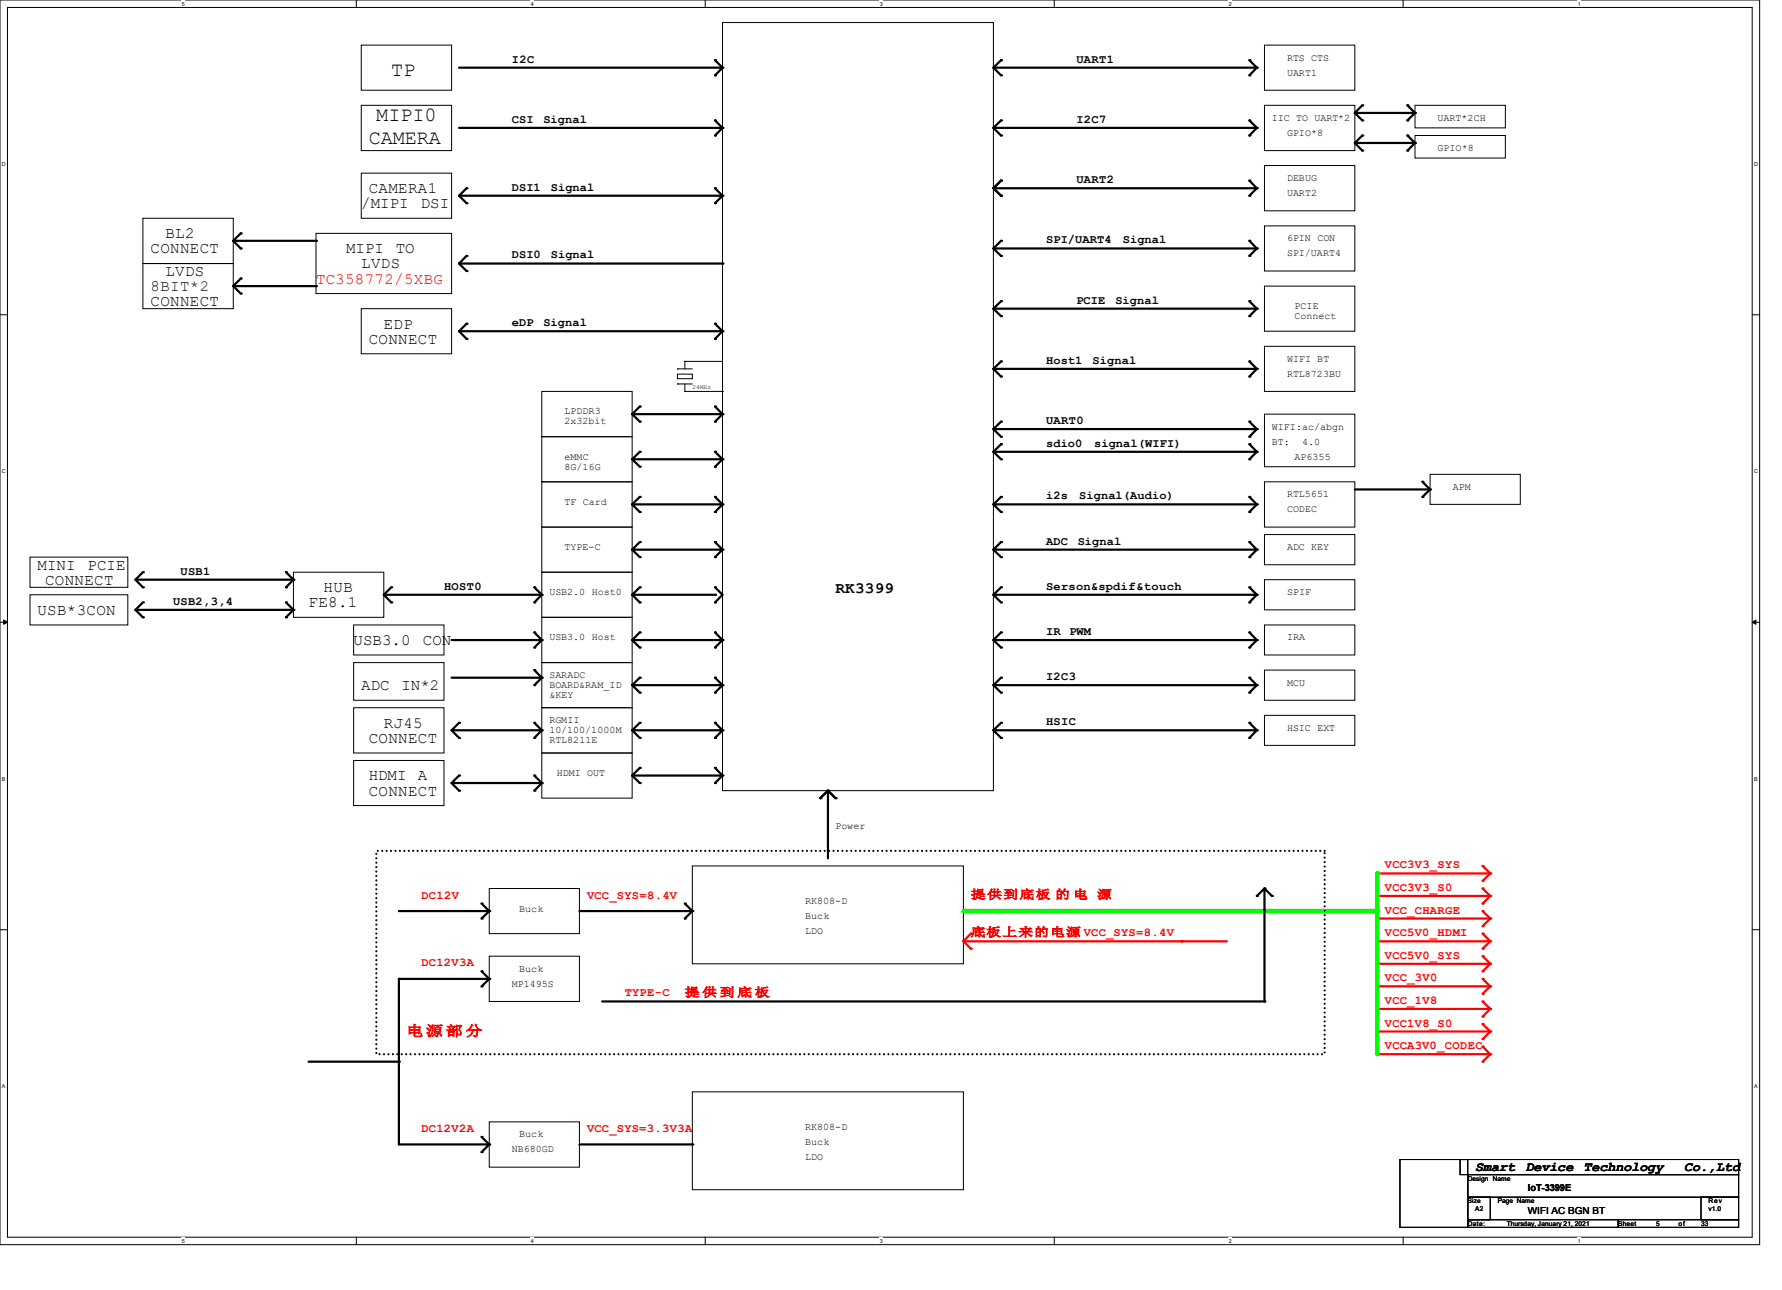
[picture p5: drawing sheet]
<svg xmlns="http://www.w3.org/2000/svg" width="445mm" height="322mm" viewBox="0 0 445 322" stroke-linecap="round" stroke-linejoin="round" font-family="sans-serif">
<path d="M0 0h439.4v310.7h-439.4zM1.9 1.9h435.7v306.9h-435.7z" fill="none" stroke="#000" stroke-width=".25"/>
<g fill="#fff">
<path d="M45.4 .2h.8v1.5h-.8z"/>
<path d="M45.4 309h.8v1.5h-.8z"/>
</g>
<path d="M89 0v1.9M89 308.8v1.9" fill="none" stroke="#000" stroke-width=".25"/>
<g fill="#fff">
<path d="M132.5 .2h.8v1.5h-.8z"/>
<path d="M132.5 309h.8v1.5h-.8z"/>
</g>
<path d="M176.1 0v1.9M176.1 308.8v1.9" fill="none" stroke="#000" stroke-width=".25"/>
<g fill="#fff">
<path d="M219.7 .2h.7v1.5h-.7z"/>
<path d="M219.7 309h.7v1.5h-.7z"/>
</g>
<path d="M263.3 0v1.9M263.3 308.8v1.9" fill="none" stroke="#000" stroke-width=".25"/>
<g fill="#fff">
<path d="M306.8 .2h.8v1.5h-.8z"/>
<path d="M306.8 309h.8v1.5h-.8z"/>
</g>
<path d="M350.4 0v1.9M350.4 308.8v1.9" fill="none" stroke="#000" stroke-width=".25"/>
<g fill="#fff">
<path d="M394 .2h.7v1.5h-.7z"/>
<path d="M394 309h.7v1.5h-.7z"/>
<path d="M.5 40.2h.9v1.5h-.9z"/>
<path d="M438 40.2h1v1.5h-1z"/>
<path d="M.5 116.9h.9v1.5h-.9z"/>
<path d="M438 116.9h1v1.5h-1z"/>
</g>
<path d="M0 78.6h1.9M437.6 78.6h1.8" fill="none" stroke="#000" stroke-width=".25"/>
<g fill="#fff">
<path d="M.5 193.7h.9v1.5h-.9z"/>
<path d="M438 193.7h.9v1.5h-.9z"/>
</g>
<path d="M0 155.3h1.9M437.6 155.3h1.8" fill="none" stroke="#000" stroke-width=".25"/>
<path d="M.9 154.8l1 .5-1 .5zM437.6 155.3l.9-.5v1z" fill="#000" stroke="#000" stroke-width=".25"/>
<g fill="#fff">
<path d="M.5 270.4h.9v1.5h-.9z"/>
<path d="M438 270.4h.9v1.5h-.9z"/>
</g>
<g fill="none" stroke="#000" stroke-width=".25">
<path d="M180.4 5.6h67.7v191.8h-67.7zM135.3 97.7h22.6v11.3h-22.6zM169.2 93.4h3.7v1.1h-3.7zM169.2 92.1h.1M169.2 95.8h.1M169.2 92.1h3.7M169.2 95.8h3.7M171 90.2h.1M171 97.7h.1M171 90.2v1.9M171 95.8v1.9M171 90.2h9.4"/>
<path d="M171 97.7h9.4M180.4 97.7h.1M135.3 109h22.6v11.3h-22.6zM135.3 120.3h22.6v11.3h-22.6zM135.3 131.6h22.6v11.2h-22.6zM135.3 142.8h22.6v11.3h-22.6zM135.3 154.1h22.6v11.3h-22.6zM135.3 165.4h22.6v11.3h-22.6zM135.3 176.7h22.6v11.3h-22.6zM135.3 188h22.6v11.2h-22.6zM172.9 216.2h67.7v24.4h-67.7zM0 232.1h1.9"/>
<path d="M437.6 232.1h1.8"/>
</g>
<g fill="none" stroke="#000" stroke-width=".55">
<path d="M250 45.1l-1.9 1.9 1.9 1.9M248.1 77h65.8M248.1 77l1.9 1.9M250 75.2l-1.9 1.8M312 75.2l1.9 1.8M313.9 77l-1.9 1.9M157.9 103.4h22.5M157.9 103.4l1.9 1.8M157.9 114.6h22.5M157.9 114.6l1.9 1.9M159.8 101.5l-1.9 1.9M159.8 112.8l-1.9 1.8"/>
<path d="M178.6 101.5l1.8 1.9M178.6 112.8l1.8 1.8M180.4 103.4l-1.8 1.8M180.4 114.6l-1.8 1.9M157.9 125.9h22.5M157.9 125.9l1.9 1.9M157.9 137.2h22.5M157.9 137.2l1.9 1.9M159.8 135.3l-1.9 1.9M159.8 124l-1.9 1.9M178.6 124l1.8 1.9M178.6 135.3l1.8 1.9"/>
<path d="M180.4 125.9l-1.8 1.9M180.4 137.2l-1.8 1.9M248.1 125.9h65.8M248.1 137.2h65.8M248.1 125.9l1.9 1.9M248.1 137.2l1.9 1.9M250 124l-1.9 1.9M250 135.3l-1.9 1.9M312 124l1.9 1.9M312 135.3l1.9 1.9M313.9 125.9l-1.9 1.9M313.9 137.2l-1.9 1.9"/>
<path d="M157.9 148.5h20.7M157.9 148.5l1.9 1.9M157.9 159.8h22.5M157.9 159.8l1.9 1.8M159.8 157.9l-1.9 1.9M159.8 146.6l-1.9 1.9M178.6 146.6l1.8 1.9-1.8 1.9M178.6 157.9l1.8 1.9M180.4 159.8l-1.8 1.8M248.1 148.5h65.8M248.1 148.5l1.9 1.9M250 146.6l-1.9 1.9"/>
<path d="M312 146.6l1.9 1.9M313.9 148.5l-1.9 1.9M157.9 171h22.5M157.9 171l1.9 1.9M159.8 169.2l-1.9 1.8M178.6 169.2l1.8 1.8M180.4 171l-1.8 1.9M248.1 171h65.8M248.1 171l1.9 1.9M250 169.2l-1.9 1.8M312 169.2l1.9 1.8M313.9 171l-1.9 1.9"/>
<path d="M157.9 182.3h22.5M157.9 182.3l1.9 1.9M157.9 193.6h22.5M157.9 193.6l1.9 1.9M159.8 191.7l-1.9 1.9M159.8 180.4l-1.9 1.9M178.6 180.4l1.8 1.9M178.6 191.7l1.8 1.9M180.4 182.3l-1.8 1.9M180.4 193.6l-1.8 1.9"/>
</g>
<g fill="#000">
<circle cx="250" cy="48.9" r=".28"/>
<circle cx="250" cy="45.1" r=".28"/>
<circle cx="250" cy="75.2" r=".28"/>
<circle cx="250" cy="78.9" r=".28"/>
<circle cx="312" cy="78.9" r=".28"/>
<circle cx="312" cy="75.2" r=".28"/>
<circle cx="313.9" cy="77" r=".28"/>
<circle cx="159.8" cy="101.5" r=".28"/>
<circle cx="159.8" cy="116.5" r=".28"/>
<circle cx="159.8" cy="105.2" r=".28"/>
<circle cx="159.8" cy="112.8" r=".28"/>
<circle cx="178.6" cy="116.5" r=".28"/>
<circle cx="178.6" cy="105.2" r=".28"/>
<circle cx="178.6" cy="101.5" r=".28"/>
<circle cx="178.6" cy="112.8" r=".28"/>
<circle cx="180.4" cy="103.4" r=".28"/>
<circle cx="180.4" cy="114.6" r=".28"/>
<circle cx="159.8" cy="124" r=".28"/>
<circle cx="159.8" cy="135.3" r=".28"/>
<circle cx="159.8" cy="139.1" r=".28"/>
<circle cx="159.8" cy="127.8" r=".28"/>
<circle cx="178.6" cy="124" r=".28"/>
<circle cx="178.6" cy="127.8" r=".28"/>
<circle cx="178.6" cy="135.3" r=".28"/>
<circle cx="178.6" cy="139.1" r=".28"/>
<circle cx="180.4" cy="137.2" r=".28"/>
<circle cx="180.4" cy="125.9" r=".28"/>
<circle cx="250" cy="139.1" r=".28"/>
<circle cx="250" cy="127.8" r=".28"/>
<circle cx="250" cy="124" r=".28"/>
<circle cx="250" cy="135.3" r=".28"/>
<circle cx="312" cy="127.8" r=".28"/>
<circle cx="312" cy="124" r=".28"/>
<circle cx="312" cy="139.1" r=".28"/>
<circle cx="312" cy="135.3" r=".28"/>
<circle cx="313.9" cy="125.9" r=".28"/>
<circle cx="313.9" cy="137.2" r=".28"/>
<circle cx="159.8" cy="146.6" r=".28"/>
<circle cx="159.8" cy="150.4" r=".28"/>
<circle cx="159.8" cy="157.9" r=".28"/>
<circle cx="178.6" cy="157.9" r=".28"/>
<circle cx="178.6" cy="148.5" r=".28"/>
<circle cx="178.6" cy="150.4" r=".28"/>
<circle cx="178.6" cy="146.6" r=".28"/>
<circle cx="180.4" cy="159.8" r=".28"/>
<circle cx="250" cy="146.6" r=".28"/>
<circle cx="250" cy="150.4" r=".28"/>
<circle cx="312" cy="146.6" r=".28"/>
<circle cx="312" cy="150.4" r=".28"/>
<circle cx="313.9" cy="148.5" r=".28"/>
<circle cx="159.8" cy="169.2" r=".28"/>
<circle cx="159.8" cy="161.6" r=".28"/>
<circle cx="159.8" cy="172.9" r=".28"/>
<circle cx="178.6" cy="169.2" r=".28"/>
<circle cx="178.6" cy="172.9" r=".28"/>
<circle cx="178.6" cy="161.6" r=".28"/>
<circle cx="180.4" cy="171" r=".28"/>
<circle cx="250" cy="169.2" r=".28"/>
<circle cx="250" cy="172.9" r=".28"/>
<circle cx="312" cy="172.9" r=".28"/>
<circle cx="312" cy="169.2" r=".28"/>
<circle cx="313.9" cy="171" r=".28"/>
<circle cx="159.8" cy="195.5" r=".28"/>
<circle cx="159.8" cy="191.7" r=".28"/>
<circle cx="159.8" cy="180.4" r=".28"/>
<circle cx="159.8" cy="184.2" r=".28"/>
<circle cx="178.6" cy="195.5" r=".28"/>
<circle cx="178.6" cy="191.7" r=".28"/>
<circle cx="178.6" cy="184.2" r=".28"/>
<circle cx="178.6" cy="180.4" r=".28"/>
<circle cx="180.4" cy="193.6" r=".28"/>
<circle cx="180.4" cy="182.3" r=".28"/>
</g>
<path d="M240.6 234.9h54.5" fill="none" stroke="#f00" stroke-width=".55"/>
<circle cx="240.6" cy="234.9" r=".28" fill="#f00"/>
<path d="M242.4 233l-1.8 1.9" fill="none" stroke="#f00" stroke-width=".55"/>
<circle cx="242.4" cy="233" r=".28" fill="#f00"/>
<path d="M240.6 234.9l1.8 1.9" fill="none" stroke="#f00" stroke-width=".55"/>
<circle cx="242.4" cy="236.8" r=".28" fill="#f00"/>
<path d="M344 218h28.2" fill="none" stroke="#f00" stroke-width=".55"/>
<circle cx="372.2" cy="218" r=".28" fill="#f00"/>
<path d="M372.2 218l-2 1.9" fill="none" stroke="#f00" stroke-width=".55"/>
<circle cx="370.2" cy="219.9" r=".28" fill="#f00"/>
<path d="M370.2 216.2l2 1.8" fill="none" stroke="#f00" stroke-width=".55"/>
<circle cx="370.2" cy="216.2" r=".28" fill="#f00"/>
<path d="M344 223.6h28.2" fill="none" stroke="#f00" stroke-width=".55"/>
<circle cx="372.2" cy="223.6" r=".28" fill="#f00"/>
<path d="M372.2 223.6l-2 2" fill="none" stroke="#f00" stroke-width=".55"/>
<circle cx="370.2" cy="225.6" r=".28" fill="#f00"/>
<path d="M370.2 221.8l2 1.8" fill="none" stroke="#f00" stroke-width=".55"/>
<circle cx="370.2" cy="221.8" r=".28" fill="#f00"/>
<path d="M344 229.3h28.2" fill="none" stroke="#f00" stroke-width=".55"/>
<circle cx="372.2" cy="229.3" r=".28" fill="#f00"/>
<path d="M372.2 229.3l-2 1.9" fill="none" stroke="#f00" stroke-width=".55"/>
<circle cx="370.2" cy="231.2" r=".28" fill="#f00"/>
<path d="M370.2 227.4l2 1.9" fill="none" stroke="#f00" stroke-width=".55"/>
<circle cx="370.2" cy="227.4" r=".28" fill="#f00"/>
<path d="M344 234.9h28.2" fill="none" stroke="#f00" stroke-width=".55"/>
<circle cx="372.2" cy="234.9" r=".28" fill="#f00"/>
<path d="M372.2 234.9l-2 1.9" fill="none" stroke="#f00" stroke-width=".55"/>
<circle cx="370.2" cy="236.8" r=".28" fill="#f00"/>
<path d="M370.2 233l2 1.9" fill="none" stroke="#f00" stroke-width=".55"/>
<circle cx="370.2" cy="233" r=".28" fill="#f00"/>
<path d="M344 240.6h28.2" fill="none" stroke="#f00" stroke-width=".55"/>
<circle cx="372.2" cy="240.6" r=".28" fill="#f00"/>
<path d="M372.2 240.6l-2 1.8" fill="none" stroke="#f00" stroke-width=".55"/>
<circle cx="370.2" cy="242.4" r=".28" fill="#f00"/>
<path d="M370.2 238.7l2 1.9" fill="none" stroke="#f00" stroke-width=".55"/>
<circle cx="370.2" cy="238.7" r=".28" fill="#f00"/>
<path d="M344 246.2h28.2" fill="none" stroke="#f00" stroke-width=".55"/>
<circle cx="372.2" cy="246.2" r=".28" fill="#f00"/>
<path d="M372.2 246.2l-2 1.9" fill="none" stroke="#f00" stroke-width=".55"/>
<circle cx="370.2" cy="248.1" r=".28" fill="#f00"/>
<path d="M370.2 244.3l2 1.9" fill="none" stroke="#f00" stroke-width=".55"/>
<circle cx="370.2" cy="244.3" r=".28" fill="#f00"/>
<path d="M344 251.8h28.2" fill="none" stroke="#f00" stroke-width=".55"/>
<circle cx="372.2" cy="251.8" r=".28" fill="#f00"/>
<path d="M372.2 251.8l-2 1.9" fill="none" stroke="#f00" stroke-width=".55"/>
<circle cx="370.2" cy="253.7" r=".28" fill="#f00"/>
<path d="M370.2 250l2 1.8" fill="none" stroke="#f00" stroke-width=".55"/>
<circle cx="370.2" cy="250" r=".28" fill="#f00"/>
<path d="M344 257.5h28.2" fill="none" stroke="#f00" stroke-width=".55"/>
<circle cx="372.2" cy="257.5" r=".28" fill="#f00"/>
<path d="M372.2 257.5l-2 1.9" fill="none" stroke="#f00" stroke-width=".55"/>
<circle cx="370.2" cy="259.4" r=".28" fill="#f00"/>
<path d="M370.2 255.6l2 1.9" fill="none" stroke="#f00" stroke-width=".55"/>
<circle cx="370.2" cy="255.6" r=".28" fill="#f00"/>
<path d="M344 263.1h28.2" fill="none" stroke="#f00" stroke-width=".55"/>
<circle cx="372.2" cy="263.1" r=".28" fill="#f00"/>
<path d="M372.2 263.1l-2 1.9" fill="none" stroke="#f00" stroke-width=".55"/>
<circle cx="370.2" cy="265" r=".28" fill="#f00"/>
<path d="M370.2 261.2l2 1.9" fill="none" stroke="#f00" stroke-width=".55"/>
<circle cx="370.2" cy="261.2" r=".28" fill="#f00"/>
<path d="M206.8 197.4v16.8M206.8 197.4l1.8 1.8M206.8 197.4l-1.9 1.8" fill="none" stroke="#000" stroke-width=".55"/>
<g fill="#000">
<circle cx="204.9" cy="199.2" r=".28"/>
<circle cx="206.8" cy="197.4" r=".28"/>
<circle cx="208.6" cy="199.2" r=".28"/>
</g>
<path d="M240.6 227.4h103.4" fill="none" stroke="#0f0" stroke-width="1.1"/>
<circle cx="344" cy="227.4" r=".55" fill="#0f0"/>
<path d="M344 218v45.1" fill="none" stroke="#0f0" stroke-width="1.1"/>
<circle cx="344" cy="218" r=".55" fill="#0f0"/>
<path d="M99.6 227.4h22.6M120.3 225.6l1.9 1.8M122.2 227.4l-1.9 1.9" fill="none" stroke="#000" stroke-width=".55"/>
<g fill="#000">
<circle cx="120.3" cy="229.3" r=".28"/>
<circle cx="120.3" cy="225.6" r=".28"/>
<circle cx="122.2" cy="227.4" r=".28"/>
</g>
<path d="M295.1 234.9h11.3" fill="none" stroke="#f00" stroke-width=".55"/>
<circle cx="295.1" cy="234.9" r=".28" fill="#f00"/>
<g fill="none" stroke="#000" stroke-width=".55">
<path d="M114.6 16.9h65.8M178.6 15l1.8 1.9M180.4 16.9l-1.8 1.9M248.1 16.9h65.8M248.1 16.9l1.9 1.9M250 15l-1.9 1.9M312 15l1.9 1.9M313.9 16.9l-1.9 1.9M114.6 31.9h65.8M178.6 30.1l1.8 1.8M180.4 31.9l-1.8 1.9M248.1 31.9h65.8"/>
<path d="M248.1 31.9l1.9 1.9M250 30.1l-1.9 1.8M312 30.1l1.9 1.8M313.9 31.9l-1.9 1.9M338.3 28.2h15.1M338.3 28.2l1.9 1.9M338.3 35.7h15.1M338.3 35.7l1.9 1.9M340.2 26.3l-1.9 1.9M340.2 33.8l-1.9 1.9M351.5 26.3l1.9 1.9M351.5 33.8l1.9 1.9"/>
<path d="M353.4 28.2l-1.9 1.9M353.4 35.7l-1.9 1.9M60.1 58.3l-1.8 1.8M114.6 48.9h65.8M114.6 48.9l1.9 1.8M116.5 47l-1.9 1.9M178.6 47l1.8 1.9M180.4 48.9l-1.8 1.8M248.1 47h65.8M248.1 47l1.9 1.9M250 45.1l-1.9 1.9M312 45.1l1.9 1.9"/>
<path d="M313.9 47l-1.9 1.9M58.3 71.4h20.6M58.3 71.4l1.8 1.9M58.3 60.1h20.6M58.3 60.1l1.8 1.9M60.1 69.5l-1.8 1.9M114.6 65.8h65.8M114.6 65.8l1.9 1.8M116.5 63.9l-1.9 1.9M248.1 62h65.8M248.1 62l1.9 1.9M250 60.1l-1.9 1.9"/>
<path d="M312 60.1l1.9 1.9M313.9 62l-1.9 1.9M114.6 82.7h65.8M114.6 82.7l1.9 1.9M116.5 80.8l-1.9 1.9M178.6 80.8l1.8 1.9M180.4 82.7l-1.8 1.9M248.1 92.1h65.8M248.1 92.1l1.9 1.9M250 90.2l-1.9 1.9M312 90.2l1.9 1.9M313.9 92.1l-1.9 1.9"/>
<path d="M248.1 112.8h65.8M248.1 112.8l1.9 1.8M248.1 107.1h65.8M248.1 107.1l1.9 1.9M250 110.9l-1.9 1.9M250 105.2l-1.9 1.9M312 110.9l1.9 1.9M312 105.2l1.9 1.9M313.9 112.8l-1.9 1.8M313.9 107.1l-1.9 1.9M338.3 122.2h18.8M355.2 120.3l1.9 1.9"/>
<path d="M357.1 122.2l-1.9 1.8M33.8 144.7h39.5M33.8 144.7l1.9 1.9M33.8 152.2h39.5M33.8 152.2l1.9 1.9M35.7 142.8l-1.9 1.9M35.7 150.4l-1.9 1.8M71.4 142.8l1.9 1.9M71.4 150.4l1.9 1.8M73.3 144.7l-1.9 1.9M73.3 152.2l-1.9 1.9M95.8 148.5h39.5"/>
<path d="M95.8 148.5l1.9 1.9M97.7 146.6l-1.9 1.9M112.8 159.8h22.5M133.4 146.6l1.9 1.9M133.4 157.9l1.9 1.9M135.3 148.5l-1.9 1.9M135.3 159.8l-1.9 1.8M248.1 159.8h65.8M248.1 159.8l1.9 1.8M250 157.9l-1.9 1.9M312 157.9l1.9 1.9M313.9 159.8l-1.9 1.8"/>
<path d="M112.8 169.2h22.5M133.4 167.3l1.9 1.9M135.3 169.2l-1.9 1.8M112.8 182.3h22.5M112.8 182.3l1.8 1.9M112.8 195.5h22.5M112.8 195.5l1.8 1.9M114.6 180.4l-1.8 1.9M114.6 193.6l-1.8 1.9M133.4 180.4l1.9 1.9M133.4 193.6l1.9 1.9M135.3 182.3l-1.9 1.9"/>
<path d="M135.3 195.5l-1.9 1.9M204.9 199.2l1.9-1.8 1.8 1.8M248.1 182.3h65.8M248.1 182.3l1.9 1.9M250 180.4l-1.9 1.9M312 180.4l1.9 1.9M313.9 182.3l-1.9 1.9M144.7 227.4h28.2M171 225.6l1.9 1.8M172.9 227.4l-1.9 1.9M315.8 221.8v28.2h-165.4M315.8 221.8l1.8 1.8"/>
<path d="M315.8 221.8l-1.9 1.8M120.3 242.4l1.9 1.9M122.2 244.3h-22.6v41.4h22.6M122.2 244.3l-1.9 1.9M77 265h22.6M120.3 283.8l1.9 1.9M122.2 285.7l-1.9 1.9M144.7 285.7h28.2"/>
</g>
<g fill="#000">
<circle cx="178.6" cy="18.8" r=".28"/>
<circle cx="178.6" cy="15" r=".28"/>
<circle cx="180.4" cy="16.9" r=".28"/>
<circle cx="250" cy="18.8" r=".28"/>
<circle cx="250" cy="15" r=".28"/>
<circle cx="312" cy="18.8" r=".28"/>
<circle cx="312" cy="15" r=".28"/>
<circle cx="313.9" cy="16.9" r=".28"/>
<circle cx="178.6" cy="30.1" r=".28"/>
<circle cx="178.6" cy="33.8" r=".28"/>
<circle cx="180.4" cy="31.9" r=".28"/>
<circle cx="250" cy="33.8" r=".28"/>
<circle cx="250" cy="30.1" r=".28"/>
<circle cx="312" cy="33.8" r=".28"/>
<circle cx="312" cy="30.1" r=".28"/>
<circle cx="313.9" cy="31.9" r=".28"/>
<circle cx="340.2" cy="33.8" r=".28"/>
<circle cx="340.2" cy="37.6" r=".28"/>
<circle cx="340.2" cy="30.1" r=".28"/>
<circle cx="340.2" cy="26.3" r=".28"/>
<circle cx="351.5" cy="33.8" r=".28"/>
<circle cx="351.5" cy="26.3" r=".28"/>
<circle cx="351.5" cy="30.1" r=".28"/>
<circle cx="351.5" cy="37.6" r=".28"/>
<circle cx="353.4" cy="35.7" r=".28"/>
<circle cx="353.4" cy="28.2" r=".28"/>
<circle cx="60.1" cy="58.3" r=".28"/>
<circle cx="116.5" cy="50.7" r=".28"/>
<circle cx="116.5" cy="47" r=".28"/>
<circle cx="178.6" cy="50.7" r=".28"/>
<circle cx="178.6" cy="47" r=".28"/>
<circle cx="180.4" cy="48.9" r=".28"/>
<circle cx="250" cy="48.9" r=".28"/>
<circle cx="250" cy="45.1" r=".28"/>
<circle cx="312" cy="45.1" r=".28"/>
<circle cx="312" cy="48.9" r=".28"/>
<circle cx="313.9" cy="47" r=".28"/>
<circle cx="60.1" cy="62" r=".28"/>
<circle cx="60.1" cy="73.3" r=".28"/>
<circle cx="60.1" cy="69.5" r=".28"/>
<circle cx="78.9" cy="71.4" r=".28"/>
<circle cx="78.9" cy="60.1" r=".28"/>
<circle cx="116.5" cy="63.9" r=".28"/>
<circle cx="116.5" cy="67.6" r=".28"/>
<circle cx="180.4" cy="65.8" r=".28"/>
<circle cx="250" cy="60.1" r=".28"/>
<circle cx="250" cy="63.9" r=".28"/>
<circle cx="312" cy="60.1" r=".28"/>
<circle cx="312" cy="63.9" r=".28"/>
<circle cx="313.9" cy="62" r=".28"/>
<circle cx="116.5" cy="84.6" r=".28"/>
<circle cx="116.5" cy="80.8" r=".28"/>
<circle cx="178.6" cy="84.6" r=".28"/>
<circle cx="178.6" cy="80.8" r=".28"/>
<circle cx="180.4" cy="82.7" r=".28"/>
<circle cx="250" cy="94" r=".28"/>
<circle cx="250" cy="90.2" r=".28"/>
<circle cx="312" cy="90.2" r=".28"/>
<circle cx="312" cy="94" r=".28"/>
<circle cx="313.9" cy="92.1" r=".28"/>
<circle cx="250" cy="109" r=".28"/>
<circle cx="250" cy="110.9" r=".28"/>
<circle cx="250" cy="114.6" r=".28"/>
<circle cx="250" cy="105.2" r=".28"/>
<circle cx="312" cy="110.9" r=".28"/>
<circle cx="312" cy="109" r=".28"/>
<circle cx="312" cy="114.6" r=".28"/>
<circle cx="312" cy="105.2" r=".28"/>
<circle cx="313.9" cy="112.8" r=".28"/>
<circle cx="313.9" cy="107.1" r=".28"/>
<circle cx="355.2" cy="124" r=".28"/>
<circle cx="355.2" cy="120.3" r=".28"/>
<circle cx="357.1" cy="122.2" r=".28"/>
<circle cx="35.7" cy="150.4" r=".28"/>
<circle cx="35.7" cy="142.8" r=".28"/>
<circle cx="35.7" cy="154.1" r=".28"/>
<circle cx="35.7" cy="146.6" r=".28"/>
<circle cx="71.4" cy="154.1" r=".28"/>
<circle cx="71.4" cy="146.6" r=".28"/>
<circle cx="71.4" cy="150.4" r=".28"/>
<circle cx="71.4" cy="142.8" r=".28"/>
<circle cx="73.3" cy="152.2" r=".28"/>
<circle cx="73.3" cy="144.7" r=".28"/>
<circle cx="97.7" cy="146.6" r=".28"/>
<circle cx="97.7" cy="150.4" r=".28"/>
<circle cx="133.4" cy="146.6" r=".28"/>
<circle cx="133.4" cy="150.4" r=".28"/>
<circle cx="133.4" cy="157.9" r=".28"/>
<circle cx="135.3" cy="148.5" r=".28"/>
<circle cx="135.3" cy="159.8" r=".28"/>
<circle cx="250" cy="157.9" r=".28"/>
<circle cx="312" cy="157.9" r=".28"/>
<circle cx="313.9" cy="159.8" r=".28"/>
<circle cx="133.4" cy="171" r=".28"/>
<circle cx="133.4" cy="161.6" r=".28"/>
<circle cx="133.4" cy="167.3" r=".28"/>
<circle cx="135.3" cy="169.2" r=".28"/>
<circle cx="250" cy="161.6" r=".28"/>
<circle cx="312" cy="161.6" r=".28"/>
<circle cx="114.6" cy="180.4" r=".28"/>
<circle cx="114.6" cy="184.2" r=".28"/>
<circle cx="114.6" cy="193.6" r=".28"/>
<circle cx="114.6" cy="197.4" r=".28"/>
<circle cx="133.4" cy="184.2" r=".28"/>
<circle cx="133.4" cy="180.4" r=".28"/>
<circle cx="133.4" cy="197.4" r=".28"/>
<circle cx="133.4" cy="193.6" r=".28"/>
<circle cx="135.3" cy="195.5" r=".28"/>
<circle cx="135.3" cy="182.3" r=".28"/>
<circle cx="204.9" cy="199.2" r=".28"/>
<circle cx="208.6" cy="199.2" r=".28"/>
<circle cx="250" cy="184.2" r=".28"/>
<circle cx="250" cy="180.4" r=".28"/>
<circle cx="312" cy="180.4" r=".28"/>
<circle cx="312" cy="184.2" r=".28"/>
<circle cx="313.9" cy="182.3" r=".28"/>
<circle cx="171" cy="229.3" r=".28"/>
<circle cx="171" cy="225.6" r=".28"/>
<circle cx="172.9" cy="227.4" r=".28"/>
<circle cx="313.9" cy="223.6" r=".28"/>
<circle cx="315.8" cy="221.8" r=".28"/>
<circle cx="317.6" cy="223.6" r=".28"/>
<circle cx="99.6" cy="244.3" r=".28"/>
<circle cx="120.3" cy="246.2" r=".28"/>
<circle cx="120.3" cy="242.4" r=".28"/>
<circle cx="122.2" cy="244.3" r=".28"/>
<circle cx="315.8" cy="250" r=".28"/>
<circle cx="99.6" cy="265" r=".28"/>
<circle cx="120.3" cy="283.8" r=".28"/>
<circle cx="120.3" cy="287.6" r=".28"/>
<circle cx="122.2" cy="285.7" r=".28"/>
<circle cx="172.9" cy="285.7" r=".28"/>
</g>
<path d="M94 212.4h236.8v50.7h-236.8z" fill="none" stroke="#000" stroke-width=".55" stroke-dasharray="0 1.1"/>
<g fill="none" stroke="#000" stroke-width=".25">
<path d="M90.2 11.3h22.6v11.2h-22.6zM315.8 11.3h22.5v11.2h-22.5zM90.2 26.3h22.6v11.3h-22.6zM315.8 26.3h22.5v11.3h-22.5zM353.4 26.3h22.5v5.6h-22.5zM353.4 33.8h22.5v5.7h-22.5zM35.7 54.5h22.6v11.3h-22.6zM78.9 58.3h33.9v15h-33.9zM90.2 43.2h22.6v11.3h-22.6zM315.8 41.3h22.5v11.3h-22.5zM315.8 56.4h22.5v11.2h-22.5zM35.7 65.8h22.6v11.2h-22.6z"/>
<path d="M90.2 77h22.6v11.3h-22.6zM315.8 71.4h22.5v11.3h-22.5zM315.8 86.4h22.5v11.3h-22.5zM315.8 103.4h22.5v13.1h-22.5zM357.1 118.4h22.5v7.5h-22.5zM7.5 139.1h24.4v7.5h-24.4zM315.8 120.3h22.5v11.3h-22.5zM315.8 133.4h22.5v7.6h-22.5zM7.5 148.5h24.4v7.5h-24.4zM73.3 142.8h22.5v11.3h-22.5zM88.3 156h22.6v7.5h-22.6zM315.8 144.7h22.5v7.5h-22.5z"/>
<path d="M315.8 156h22.5v7.5h-22.5zM88.3 176.7h22.6v11.3h-22.6zM88.3 165.4h22.6v9.4h-22.6zM315.8 167.3h22.5v7.5h-22.5zM315.8 178.6h22.5v7.5h-22.5zM88.3 189.8h22.6v11.3h-22.6zM122.2 221.8h22.5v11.2h-22.5zM122.2 238.7h22.5v11.3h-22.5zM172.9 272.5h67.7v24.5h-67.7zM122.2 280h22.5v11.3h-22.5zM349.6 289.4h16.9v17h-16.9zM364.6 289.4h69.6v3.8h-69.6z"/>
<path d="M366.5 293.2h67.7v5.6h-67.7zM366.5 298.8h5.7v5.7h-5.7zM424.8 298.8h9.4v5.7h-9.4zM366.5 304.5h37.6v1.9h-37.6zM404.1 304.5h30.1v1.9h-30.1z"/>
</g>
<g font-size="5">
<text x="97.7" y="19">TP</text>
<text x="92.1" y="35.9">CAMERA</text>
<text x="94" y="30.3">MIPI0</text>
</g>
<g font-size="3.9">
<text x="90.2" y="52">/MIPI</text>
<text x="92.1" y="48.2">CAMERA1</text>
<text x="105.1" y="52">DSI</text>
<text x="41.3" y="59.5">BL2</text>
<text x="37.6" y="63.2">CONNECT</text>
<text x="86.4" y="63.2">MIPI</text>
<text x="98.8" y="63.2">TO</text>
<text x="41.3" y="68.9">LVDS</text>
<text x="90.2" y="67">LVDS</text>
<text x="37.6" y="76.4">CONNECT</text>
<text x="95.8" y="82">EDP</text>
<text x="92.1" y="85.8">CONNECT</text>
<text x="9.4" y="142.2">MINI</text>
<text x="21.9" y="142.2">PCIE</text>
<text x="11.3" y="146">CONNECT</text>
<text x="80.8" y="147.8">HUB</text>
<text x="208.6" y="148">RK3399</text>
<text x="9.4" y="153.5">USB*3CON</text>
<text x="77.1" y="151.6">FE8.1</text>
<text x="88.3" y="161">USB3.0</text>
<text x="105.6" y="161">CON</text>
<text x="90.2" y="172.3">ADC</text>
<text x="100.2" y="172.3">IN*2</text>
<text x="92.1" y="185.4">CONNECT</text>
<text x="95.8" y="181.7">RJ45</text>
<text x="92.1" y="194.8">HDMI</text>
<text x="104.4" y="194.8">A</text>
<text x="92.1" y="198.6">CONNECT</text>
</g>
<text font-size="3.9" fill="#f00" x="78.9" y="70.8">TC358772/5XBG</text>
<text font-size="3.9" fill="#400000" x="37.6" y="72.6">8BIT*2</text>
<text font-size="3.6" fill="#f00" x="101.5" y="258.5">电 源 部 分</text>
<g font-size="3.3">
<text x="368.4" y="292.3">Smart</text>
<text x="380.9" y="292.3">Device</text>
<text x="395.5" y="292.3">Technology</text>
<text x="420.6" y="292.3">Co.,Ltd</text>
</g>
<g font-size="3">
<text x="127.8" y="15.6">I2C</text>
<text x="268.8" y="15.6">UART1</text>
<text x="127.8" y="30.7">CSI</text>
<text x="135.7" y="30.7">Signal</text>
<text x="268.8" y="30.7">I2C7</text>
<text x="127.8" y="47.6">DSI1</text>
<text x="137.5" y="47.6">Signal</text>
<text x="268.8" y="45.7">UART2</text>
<text x="127.8" y="64.5">DSI0</text>
<text x="137.5" y="64.5">Signal</text>
<text x="261.2" y="60.7">SPI/UART4</text>
<text x="280.4" y="60.7">Signal</text>
<text x="268.8" y="75.8">PCIE</text>
<text x="278.5" y="75.8">Signal</text>
<text x="127.8" y="81.4">eDP</text>
<text x="135.7" y="81.4">Signal</text>
<text x="261.2" y="90.8">Host1</text>
<text x="272.8" y="90.8">Signal</text>
<text x="261.2" y="105.9">UART0</text>
<text x="261.2" y="111.5">sdio0</text>
<text x="273.2" y="111.5">signal(WIFI)</text>
<text x="261.2" y="124.7">i2s</text>
<text x="269.5" y="124.7">Signal(Audio)</text>
<text x="261.2" y="135.9">ADC</text>
<text x="269.1" y="135.9">Signal</text>
<text x="45.1" y="143.5">USB1</text>
<text x="110.9" y="147.2">HOST0</text>
<text x="261.2" y="147.2">Serson&amp;spdif&amp;touch</text>
<text x="43.2" y="151">USB2,3,4</text>
<text x="261.2" y="158.5">IR</text>
<text x="267" y="158.5">PWM</text>
<text x="261.2" y="169.8">I2C3</text>
<text x="261.2" y="181.1">HSIC</text>
</g>
<g font-size="3" fill="#f00">
<text x="345.8" y="216.7">VCC3V3_SYS</text>
<text x="105.2" y="224.3">DC12V</text>
<text x="146.6" y="224.3">VCC_SYS=8.4V</text>
<text x="242.4" y="224.3">提供到底板 的 电</text>
<text x="274" y="224.3">源</text>
<text x="345.8" y="222.4">VCC3V3_S0</text>
<text x="242.4" y="233.7">底板上来的电源 VCC_SYS=8.4V</text>
<text x="345.8" y="228">VCC_CHARGE</text>
<text x="345.8" y="233.7">VCC5V0_HDMI</text>
<text x="345.8" y="239.3">VCC5V0_SYS</text>
<text x="105.2" y="241.2">DC12V3A</text>
<text x="345.8" y="244.9">VCC_3V0</text>
<text x="156" y="248.7">TYPE-C</text>
<text x="171" y="248.7">提 供 到 底 板</text>
<text x="345.8" y="250.6">VCC_1V8</text>
<text x="345.8" y="256.2">VCC1V8_S0</text>
<text x="345.8" y="261.9">VCCA3V0_CODEC</text>
<text x="105.2" y="282.5">DC12V2A</text>
<text x="146.6" y="282.5">VCC_SYS=3.3V3A</text>
</g>
<g font-size="2.5">
<text x="321.4" y="15.1">RTS CTS</text>
<text x="321.4" y="18.9">UART1</text>
<text x="317.6" y="30.2">IIC TO UART*2</text>
<text x="321.4" y="33.9">GPIO*8</text>
<text x="359" y="30.2">UART*2CH</text>
<text x="359" y="37.7">GPIO*8</text>
<text x="321.4" y="45.2">DEBUG</text>
<text x="321.4" y="49">UART2</text>
<text x="321.4" y="60.2">6PIN CON</text>
<text x="321.4" y="64">SPI/UART4</text>
<text x="323.3" y="77.2">PCIE</text>
<text x="323.3" y="79.7">Connect</text>
<text x="321.4" y="90.3">WIFI BT</text>
<text x="321.4" y="94.1">RTL8723BU</text>
<text x="141" y="103.5">LPDDR3</text>
<text x="141" y="106">2x32bit</text>
<text x="317.6" y="107.2">WIFI:ac/abgn</text>
<text x="317.6" y="111">BT:</text>
<text x="325.2" y="111">4.0</text>
<text x="141" y="114.8">eMMC</text>
<text x="141" y="117.3">8G/16G</text>
<text x="323.3" y="114.8">AP6355</text>
<text x="321.4" y="124.2">RTL5651</text>
<text x="362.8" y="122.3">APM</text>
<text x="141" y="126">TF Card</text>
<text x="321.4" y="127.9">CODEC</text>
<text x="141" y="137.3">TYPE-C</text>
<text x="321.4" y="137.3">ADC KEY</text>
<text x="137.2" y="148.6">USB2.0 Host0</text>
<text x="321.4" y="148.6">SPIF</text>
<text x="137.2" y="159.9">USB3.0 Host</text>
<text x="321.4" y="159.9">IRA</text>
<text x="137.2" y="169.2">SARADC</text>
<text x="137.2" y="171.7">BOARD&amp;RAM_ID</text>
<text x="321.4" y="171.2">MCU</text>
<text x="137.2" y="174.2">&amp;KEY</text>
<text x="137.2" y="180.6">RGMII</text>
<text x="137.2" y="183">10/100/1000M</text>
<text x="137.2" y="185.5">RTL8211E</text>
<text x="321.4" y="182.4">HSIC EXT</text>
<text x="139.1" y="193.7">HDMI OUT</text>
<text x="208.6" y="206.8">Power</text>
<text x="129.7" y="227.5">Buck</text>
<text x="201.1" y="225.6">RK808-D</text>
<text x="201.1" y="229.4">Buck</text>
<text x="201.1" y="233.2">LDO</text>
<text x="129.7" y="242.6">Buck</text>
<text x="127.8" y="246.3">MP1495S</text>
<text x="127.8" y="287.7">NB680GD</text>
<text x="129.7" y="283.9">Buck</text>
<text x="201.1" y="282">RK808-D</text>
<text x="201.1" y="285.8">Buck</text>
<text x="201.1" y="289.6">LDO</text>
</g>
<g font-size="2.4">
<text x="381.5" y="297.3">IoT-3399E</text>
<text x="381.5" y="302.9">WIFI AC BGN BT</text>
</g>
<g font-size="1.7">
<text x="366.5" y="294.7">Design Name</text>
<text x="366.5" y="305.9">Date:</text>
<text x="368.4" y="302.2">A2</text>
<text x="374" y="300.3">Page Name</text>
<text x="376.3" y="305.9">Thursday, January 21, 2021</text>
<text x="404.1" y="305.9">Sheet</text>
<text x="413.5" y="305.9">5</text>
<text x="419.2" y="305.9">of</text>
<text x="424.8" y="305.9">33</text>
<text x="426.7" y="300.3">Rev</text>
<text x="426.7" y="302.2">v1.0</text>
</g>
<g font-size="1.6">
<text x="172.9" y="97.1">24MHz</text>
<text x="366.5" y="300.3">Size</text>
</g>
<g font-size="1.4">
<text x="45.4" y="1.4">5</text>
<text x="132.6" y="1.4">4</text>
<text x="219.7" y="1.4">3</text>
<text x="306.9" y="1.4">2</text>
<text x="394" y="1.4">1</text>
<text x=".5" y="41.4">D</text>
<text x="438.1" y="41.4">D</text>
<text x=".5" y="118.1">C</text>
<text x="438.1" y="118.1">C</text>
<text x=".5" y="194.9">B</text>
<text x="438.1" y="194.9">B</text>
<text x=".5" y="271.7">A</text>
<text x="438.1" y="271.7">A</text>
<text x="45.4" y="310.2">5</text>
<text x="132.6" y="310.2">4</text>
<text x="219.7" y="310.2">3</text>
<text x="306.9" y="310.2">2</text>
<text x="394" y="310.2">1</text>
</g>
</svg>
